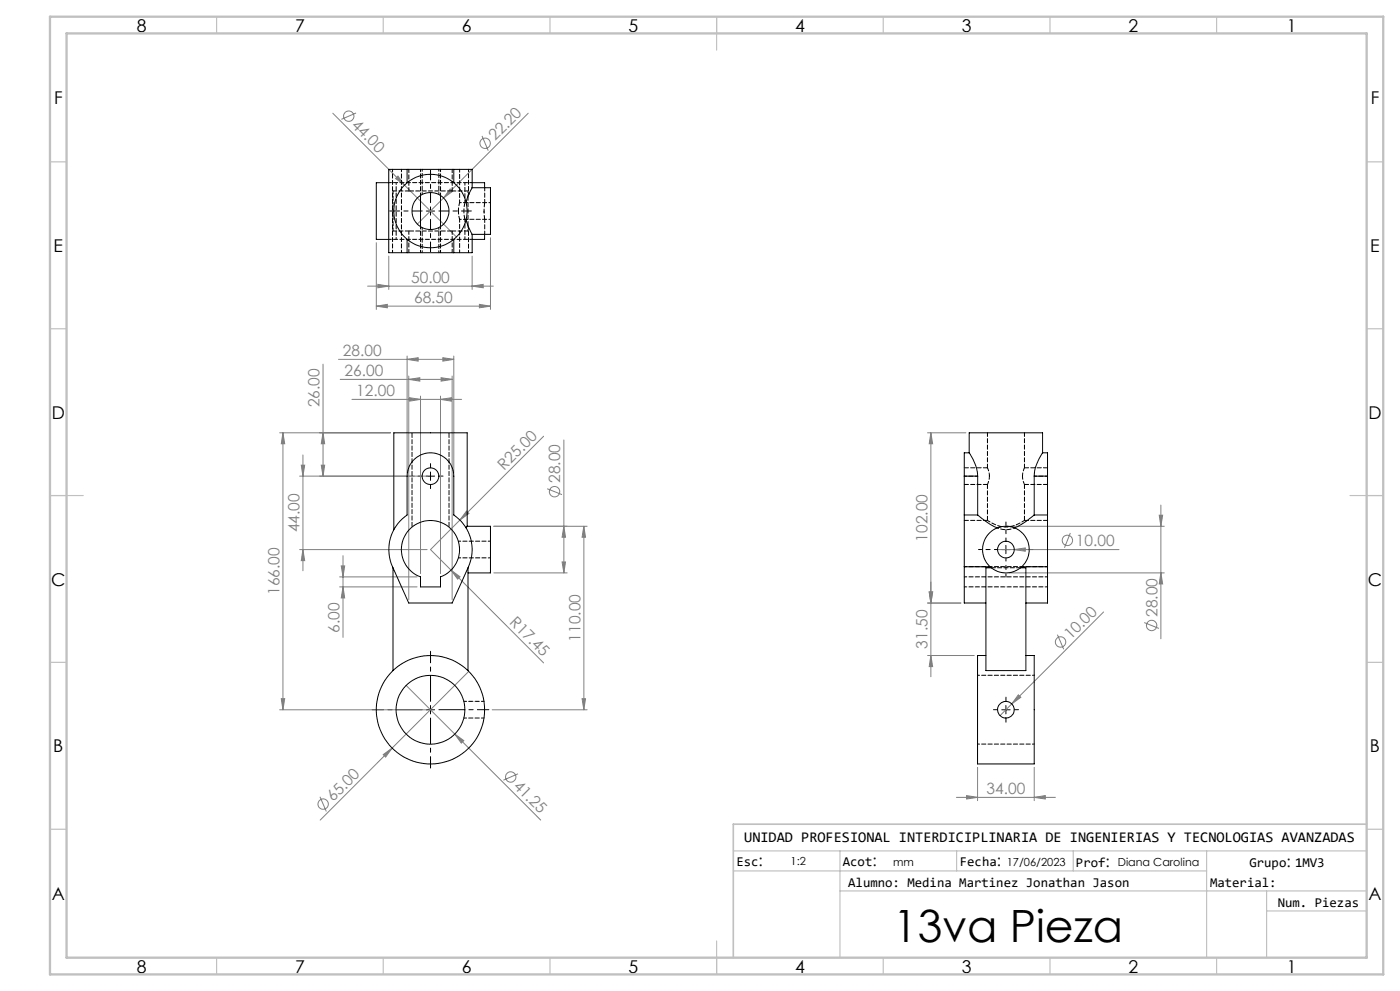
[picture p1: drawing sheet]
<svg xmlns="http://www.w3.org/2000/svg" width="420mm" height="297mm" viewBox="0 0 420 297" stroke-linecap="round" stroke-linejoin="round" font-family="sans-serif">
<g fill="none" stroke="#808080" stroke-width=".3">
<path d="M99.8 33.9l21.6 21.6M106.8 33.9l-4.4 1.9M158.5 33.9l-25.4 25.4M119.4 52.8l2 2.7-2.7-2zM121.4 55.5l15.5 15.5M133.1 59.3l-7.9 7.9M135 56.6l.7 .8-2.6 1.9zM144.6 40.7l1.9 4.5M112.9 72.7v20M116.6 76.8v9.9M141.6 76.8v9.9M147.1 71.3v21.4"/>
<path d="M110.3 85.8h37.7M112.9 91.8l3.3-.6v1zM112.9 91.8h34.2M113.3 85.2l3.3 .6-3.3 .5zM141.6 85.8l3.4-.6v1.1zM143.8 91.2l3.3 .6-3.3 .4zM96.9 109.1v33.6M101.6 107.7h34.5M102.1 113.7h33.5M105.6 119.7h32.9M122.1 107.7l3.3-.5v1zM122.1 106.7v35"/>
<path d="M122.6 113.7l3.3-.5v1zM122.6 112.7v67M122.8 119.2l3.4 .5-3.4 .5zM126.2 118.7v53.2M132.2 119.7l3.2-.5v1zM132.2 118.7v53.2M132.3 113.2l3.3 .5-3.3 .5zM132.9 107.2l3.2 .5-3.2 .5zM135.6 112.7v67M136.1 106.7v35M83.9 129.7h33.3M84.9 129.7l.5 3.3h-1z"/>
<path d="M84.9 129.7v83M90.4 139.4h1l-.5 3.3zM90.9 136.3v34.8M96.4 139.4h1l-.5 3.3zM96.9 129.7l.5 3.3h-1zM163.1 130.7l-33.9 34 6.1 6.2M169.2 131.9v39.8M278.3 129.7h11.5M279.3 129.7l.5 3.3h-1zM279.3 129.7v73.1M89.9 142.7h38.2M139.9 153.2l.8 .7-2.7 2z"/>
<path d="M148.1 157.7h28M164.1 146.5l4.5 1.7M169.2 157.7l.5 3.3h-1.1zM175.2 157.7l.4 3.3h-1zM175.2 157.7v55M302.8 157.7h46.5M321.1 159.7l-1.8 4.5M347.8 154.4h1l-.5 3.3zM348.3 151.4v40M89.9 164.7h38.2M90.9 164.7l.5 3.3h-1zM101.9 172.9h23.2"/>
<path d="M101.9 175.9h23.2M102.4 169.6h1l-.5 3.3zM102.9 175.9l.5 3.3h-1zM102.9 166.5v24.5M135.3 170.9l2.7 2-.7 .7zM135.3 170.9l27.8 27.8M148.1 171.7h22M168.6 168.4h1.1l-.5 3.3zM278.8 177.4h1l-.5 3.3zM299.3 164.7h36.4M302.8 171.7h46.5M304.3 164.7l3.3-.5v1z"/>
<path d="M348.3 171.7l.5 3.3h-1zM278.3 180.7h10M278.3 196.5h14M279.3 196.5l.5 3.3h-1zM317.2 190.2l1.9 4.4M331.1 183.4l-31.1 31.1M343.3 186.6l4.4 1.7M83.9 212.7h44.2M84.4 209.4h1l-.5 3.3zM121.8 205.4l14.6 14.6M136.4 220l2.7 2-.7 .7zM136.4 220l25.8 25.8"/>
<path d="M140.6 201.2l-44.5 44.6M147.6 212.7h28.5M174.6 209.4h1l-.4 3.3zM305.5 208.2l.7 .8-2.7 2zM96 238.8l1.9 4.4M115 226.2l2.7-2-2 2.7zM155.4 231.9l-4.4 1.9M286.9 239h29.7M290 238.4l3.3 .6-3.3 .5zM293.3 230v10M310.3 239l3.3-.6v1.1zM310.3 230v10"/>
<circle cx="104.6" cy="34.8" r="1.56"/>
<circle cx="145.5" cy="42.9" r="1.57"/>
<circle cx="166.4" cy="147.4" r="1.55"/>
<circle cx="320.2" cy="161.9" r="1.55"/>
<circle cx="318.2" cy="192.4" r="1.55"/>
<circle cx="345.5" cy="187.5" r="1.56"/>
<circle cx="153.2" cy="232.9" r="1.55"/>
<circle cx="96.9" cy="241" r="1.56"/>
</g>
<path d="M126.7 63.2h-9.8M129.2 60.7v-9.7M129.2 65.7v9.8M131.7 63.2h9.7" fill="none" stroke="#000" stroke-width=".3" stroke-dasharray="15.2 1.3 1.3 1.3" stroke-dashoffset="12.3"/>
<path d="M126.7 212.7h-15M129.2 210.2v-15M129.2 215.2v15M131.7 212.7h15" fill="none" stroke="#000" stroke-width=".3" stroke-dasharray="15.2 1.3 1.3 1.3" stroke-dashoffset="7.5"/>
<path d="M126.7 142.7h-1.3M129.2 140.2v-1.3M129.2 145.2v1.2M131.7 142.7h1.2M299.3 212.7h-1.3M301.8 210.2v-1.3M301.8 215.2v1.2M304.3 212.7h1.2" fill="none" stroke="#000" stroke-width=".3" stroke-dasharray="15.2 1.3 1.3 1.3"/>
<path d="M299.3 164.7h-5.8M301.8 162.2v-5.8M301.8 167.2v5.7M304.3 164.7h5.7" fill="none" stroke="#000" stroke-width=".3" stroke-dasharray="15.2 1.3 1.3 1.3" stroke-dashoffset="14.3"/>
<path d="M127.9 63.2h2.5M129.2 62v2.5M127.9 142.7h2.5M129.2 141.5v2.5M300.5 164.7h2.5M301.8 163.5v2.4M127.9 212.7h2.5M129.2 211.5v2.5M300.5 212.7h2.5M301.8 211.5v2.5" fill="none" stroke="#000" stroke-width=".3"/>
<g fill="none" stroke="#c0c0c0" stroke-width=".35">
<path d="M65 5v5M115 5v5M165 5v5M215 5v10M265 5v5M315 5v5M365 5v5M15 48.5h5M410 48.5h5M15 98.5h5M410 98.5h5M15 148.5h10"/>
<path d="M405 148.5h10M15 198.5h5M410 198.5h5M15 248.5h5M220 255h190M252 255v32M287 255v6M322 255v6M362 255v32M410 248.5h5M220 261h142M252 267h158"/>
<path d="M380 273h30M380 267v20M65 287v5M115 287v5M165 287v5M215 282v10M265 287v5M315 287v5M365 287v5"/>
</g>
<path d="M410 247h-190v40" fill="none" stroke="#c0c0c0" stroke-width=".5"/>
<path d="M15 5h400v287h-400zM20 10h390v277h-390z" fill="none" stroke="#c0c0c0" stroke-width=".7"/>
<g fill="#808080">
<path d="M119.4 52.8l2 2.7-2.7-2z"/>
<path d="M139.9 153.2l.8 .7-2.7 2z"/>
<path d="M135 56.6l.7 .8-2.6 1.9z"/>
<path d="M305.5 208.2l.7 .8-2.7 2z"/>
<path d="M115 226.2l2.7-2-2 2.7z"/>
<path d="M141.6 85.8l3.4-.6v1.1zM113.3 85.2l3.3 .6-3.3 .5z"/>
<path d="M122.8 119.2l3.4 .5-3.4 .5zM132.2 119.7l3.2-.5v1zM122.6 113.7l3.3-.5v1zM132.3 113.2l3.3 .5-3.3 .5zM290 238.4l3.3 .6-3.3 .5zM310.3 239l3.3-.6v1.1zM304.3 164.7l3.3 .5v-1zM112.9 91.8l3.3-.6v1zM143.8 91.2l3.3 .6-3.3 .4z"/>
<path d="M174.6 209.4h1l-.4 3.3zM175.2 157.7l.4 3.3h-1zM90.9 164.7l.5 3.3h-1zM90.4 139.4h1l-.5 3.3zM278.8 177.4h1l-.5 3.3zM279.3 129.7l.5 3.3h-1z"/>
<path d="M84.9 129.7l.5 3.3h-1zM84.4 209.4h1l-.5 3.3zM169.2 157.7l.5 3.3h-1.1zM168.6 168.4h1.1l-.5 3.3zM96.9 129.7l.5 3.3h-1zM96.4 139.4h1l-.5 3.3zM278.8 177.4h1l-.5 3.3zM279.3 196.5l.5 3.3h-1zM347.8 154.4h1l-.5 3.3zM348.3 171.7l.5 3.3h-1z"/>
<path d="M102.4 169.6h1l-.5 3.3zM102.9 175.9l.5 3.3h-1z"/>
<path d="M136.4 220l2 2.7 .7-.7zM135.3 170.9l2 2.7 .7-.7z"/>
<path d="M122.1 107.7l3.3-.5v1zM132.9 107.2l3.2 .5-3.2 .5z"/>
</g>
<g fill="none" stroke="#000" stroke-width=".3">
<path d="M116.6 54.7h-3.7v17.1h3.7M122.1 50.8h14M122.1 50.8h-5.5v24.9h5.5M122.1 50.8v3.9M126.2 58.6v9.3M132.2 58.6v9.3M136.1 50.8h5.5v5.5M136.1 50.8v3.9M141.6 56.3l-.8 1.6-1 2.7M141.6 56.3h5.5v13.9h-5.5M141.6 54.7h3.8v1.6M122.1 75.7h14"/>
<path d="M122.1 71.8v3.9M136.1 71.8v3.9M139.8 65.9l.5 1.6 1.3 2.7M141.6 70.2v5.5h-5.5M145.4 70.2v1.6h-3.8M123.9 138a7 7 0 0 1 7.7-1.8 7 7 0 0 1 4.5 6.5v11.6a12.5 12.5 0 0 1 4.4 15.6l-4.9 10.8h-13l-4.8-10.8a12.5 12.5 0 0 1 4.3-15.6l.1-12.3 .5-2.1zM290.8 135.7v-6h22v6M290.8 135.7v.1a14.4 14.4 0 0 1 2.5 6.9M290.8 135.7h-1.5v7M312.8 135.7a14.4 14.4 0 0 0-2.5 7M312.8 135.7h1.5v7M123.2 158.3a8.7 8.7 0 0 1 13.4 1.8 8.7 8.7 0 0 1-4.4 12.8v3h-6v-3a8.7 8.7 0 0 1-3-14.6z"/>
<path d="M139.8 158.2l.3-.5h7v14h-6.7M140.2 157.7v-28h-22.1v29M289.3 154.3v15.6M289.3 154.3h4M289.3 142.7v11.6M289.3 142.7h4M293.3 154.3l3.9 2.9 2 1M293.3 142.7v11.6M310.3 154.3l-3.1 2.4-2.8 1.5M310.3 154.3h4M310.3 142.7v11.6M310.3 142.7h4"/>
<path d="M314.3 154.3v15.6M314.3 142.7v11.6M117.9 170.2v30.8M140.4 170.2v30.8M289.3 169.9v10.8h6.5M289.3 169.9h7.7M297.4 170.2h-1.6v30.8h12v-30.8h-1.7M306.5 169.9h7.8M314.3 169.9v10.8h-6.5M295.8 196.5h-2.5v32.4h17v-32.4h-2.5"/>
<circle cx="129.1" cy="63.2" r="5.6"/>
<circle cx="129.1" cy="63.3" r="11"/>
<circle cx="129.1" cy="142.7" r="2.51"/>
<circle cx="301.8" cy="164.7" r="2.49"/>
<circle cx="301.8" cy="164.7" r="7"/>
<circle cx="129.1" cy="212.7" r="16.3"/>
<circle cx="129.1" cy="212.7" r="10.3"/>
<circle cx="301.8" cy="212.7" r="2.5"/>
</g>
<path d="M123.6 129.7v28.2M134.7 157.9v-28.2" fill="none" stroke="#000" stroke-width=".3" stroke-dasharray="1.3 .6" stroke-dashoffset="-.2"/>
<path d="M140.6 50.7v7.8M140.6 68v7.7M300.3 157.9l-1.1 .3M137.5 167.2h9.7M147.2 162.2h-9.7" fill="none" stroke="#000" stroke-width=".3" stroke-dasharray="1.3 .6" stroke-dashoffset=".6"/>
<g fill="none" stroke="#000" stroke-width=".3" stroke-dasharray="1.3 .6" stroke-dashoffset=".5">
<path d="M117.8 50.7v25M120.4 50.7v25M126.2 50.7v7.9M132.2 50.7v7.9M141.7 54.7h-25M126.2 67.9v7.8M132.2 67.9v7.8M139.5 60.7v-6M139.5 71.7v-6M141.7 71.7h-25M293.3 142.7h-4M314.3 142.7h-4"/>
<path d="M314.3 172.9h-25M314.3 175.9h-25M314.3 169.8h-25M139.2 215.2h6M145.2 210.2h-6"/>
</g>
<path d="M118.8 54.7v17M126.7 50.7v7.6M131.7 58.3v-7.6M126.7 68.2v7.5M131.7 75.7v-7.5M304.5 158.2a6.5 6.5 0 0 1-5.4-.1M310.3 202.4h-17M293.3 223h17" fill="none" stroke="#000" stroke-width=".3" stroke-dasharray="1.3 .6" stroke-dashoffset=".7"/>
<g fill="none" stroke="#000" stroke-width=".3" stroke-dasharray="1.3 .6">
<path d="M140.8 57.9l-.2 .6M137.5 63.4v-.4M139.5 65.7l-.3-2.4 .3-2.6M145.2 63.7v-.5M145.4 60.8l-.2 2.1 .2 2.7M289.3 145.2h6.9M296.2 156h-6.9M296.2 145.2v10.8M296.3 140.2h-7M296.8 142.7v-.3M304.4 158.2l-.2-.1M306.7 142.7l.1 .3"/>
<path d="M307.3 145.2h7M307.3 156v-10.8M314.3 156h-7M314.3 140.2h-7"/>
</g>
<path d="M137.9 60.7v-10M137.9 75.7v-10M296.2 156a8.7 8.7 0 0 0 11.1 0M302.6 157.7h-.9" fill="none" stroke="#000" stroke-width=".3" stroke-dasharray="1.3 .6" stroke-dashoffset=".4"/>
<path d="M117.9 57.2v12M137.5 63.2l.4 2.5M137.9 60.7l-.4 2.5M145.4 60.8v-4.6M145.4 70.2v-4.5M296.3 140.2l.5 2.5M296.8 142.7l-.6 2.5M306.7 142.7l.6-2.5M307.3 145.2l-.6-2.5" fill="none" stroke="#000" stroke-width=".3" stroke-dasharray="1.3 .6" stroke-dashoffset=".3"/>
<path d="M140.4 58.9v8.7M296.2 129.7v10.5M307.3 140.2v-10.5M306.2 170.2h-8.8" fill="none" stroke="#000" stroke-width=".3" stroke-dasharray="1.3 .6" stroke-dashoffset=".1"/>
<path d="M117.9 57.2h4.8M122.7 50.7v6.5M135.7 57.2h4.7M135.7 50.7v6.5M117.9 69.2h4.8M122.7 69.2v6.5M135.7 69.2h4.7M135.7 69.2v6.5" fill="none" stroke="#000" stroke-width=".3" stroke-dasharray="1.3 .6" stroke-dashoffset=".2"/>
<path d="M140.4 58.9v-1.7M137.9 65.7h9.3M140.4 69.2v-1.6M147.2 60.7h-9.3" fill="none" stroke="#000" stroke-width=".3" stroke-dasharray="1.3 .6" stroke-dashoffset=".8"/>
<path d="M122.7 57.2h13M122.7 69.2h13" fill="none" stroke="#000" stroke-width=".3" stroke-dasharray="1.3 .6" stroke-dashoffset="-.1"/>
<text font-size="13.3" x="267.9" y="282.3">13va Pieza</text>
<g font-size="5.3">
<text x="41" y="9.5">8</text>
<text x="88.5" y="9.5">7</text>
<text x="138.5" y="9.5">6</text>
<text x="188.5" y="9.5">5</text>
<text x="238.5" y="9.5">4</text>
<text x="288.5" y="9.5">3</text>
<text x="338.5" y="9.5">2</text>
<text x="386" y="9.5">1</text>
<text x="16.2" y="31.3">F</text>
<text x="411.2" y="31.3">F</text>
<text x="16.1" y="75.5">E</text>
<text x="411.1" y="75.5">E</text>
<text x="15.5" y="125.5">D</text>
<text x="410.5" y="125.5">D</text>
<text x="15.4" y="175.5">C</text>
<text x="410.4" y="175.5">C</text>
<text x="16" y="225.5">B</text>
<text x="411" y="225.5">B</text>
<text x="15.5" y="269.8">A</text>
<text x="410.5" y="269.8">A</text>
<text x="41" y="291.5">8</text>
<text x="88.5" y="291.5">7</text>
<text x="138.5" y="291.5">6</text>
<text x="188.5" y="291.5">5</text>
<text x="238.5" y="291.5">4</text>
<text x="288.5" y="291.5">3</text>
<text x="338.5" y="291.5">2</text>
<text x="386" y="291.5">1</text>
</g>
<g font-size="4.7" fill="#808080">
<text x="105.2" y="37.8" transform="rotate(45 105.2 37.8)">44.00</text>
<text x="148.6" y="42.3" transform="rotate(-45 148.6 42.3)">22.20</text>
<text x="123.3" y="84.7">50.00</text>
<text x="124.2" y="90.7">68.50</text>
<text x="102.9" y="106.7">28.00</text>
<text x="103.4" y="112.7">26.00</text>
<text x="106.9" y="118.7">12.00</text>
<text x="95.9" y="122" transform="rotate(-90 95.9 122)">26.00</text>
<text x="151.3" y="141.2" transform="rotate(-45 151.3 141.2)">R25.00</text>
<text x="168.1" y="144.8" transform="rotate(-90 168.1 144.8)">28.00</text>
<text x="89.9" y="159.5" transform="rotate(-90 89.9 159.5)">44.00</text>
<text x="278.3" y="162.3" transform="rotate(-90 278.3 162.3)">102.00</text>
<text x="322.8" y="163.6">10.00</text>
<text x="83.9" y="178.3" transform="rotate(-90 83.9 178.3)">166.00</text>
<text x="347.2" y="184.9" transform="rotate(-90 347.2 184.9)">28.00</text>
<text x="101.9" y="189.7" transform="rotate(-90 101.9 189.7)">6.00</text>
<text x="152.7" y="186.8" transform="rotate(45 152.7 186.8)">R17.45</text>
<text x="321.2" y="191.8" transform="rotate(-45 321.2 191.8)">10.00</text>
<text x="174.1" y="192.3" transform="rotate(-90 174.1 192.3)">110.00</text>
<text x="278.3" y="194.4" transform="rotate(-90 278.3 194.4)">31.50</text>
<text x="153.8" y="235.9" transform="rotate(45 153.8 235.9)">41.25</text>
<text x="296" y="237.9">34.00</text>
<text x="100" y="240.4" transform="rotate(-45 100 240.4)">65.00</text>
</g>
<g font-size="4.7">
<text x="227.6" y="259.5">:</text>
<text x="261.7" y="259.5">:</text>
<text x="299" y="259.5">:</text>
<text x="331.7" y="259.9">:</text>
<text x="385.9" y="259.9">:</text>
</g>
<text font-size="4.4" x="223.3" y="252.5">UNIDAD PROFESIONAL INTERDICIPLINARIA DE INGENIERIAS Y TECNOLOGIAS AVANZADAS</text>
<g font-size="4">
<text x="220.9" y="259.4">Esc</text>
<text x="252.9" y="259.4">Acot</text>
<text x="287.9" y="259.4">Fecha</text>
<text x="322.8" y="259.9">Prof</text>
<text x="374.8" y="259.9">Grupo 1MV3</text>
<text x="254.5" y="265.7">Alumno: Medina Martinez Jonathan Jason</text>
<text x="363" y="265.7">Material:</text>
<text x="383.3" y="271.7">Num. Piezas</text>
</g>
<g font-size="3.3">
<text x="237.2" y="259.3">1:2</text>
<text x="267.9" y="259.5">mm</text>
<text x="302" y="259.5">17/06/2023</text>
<text x="335.3" y="259.5">Diana Carolina</text>
</g>
</svg>
